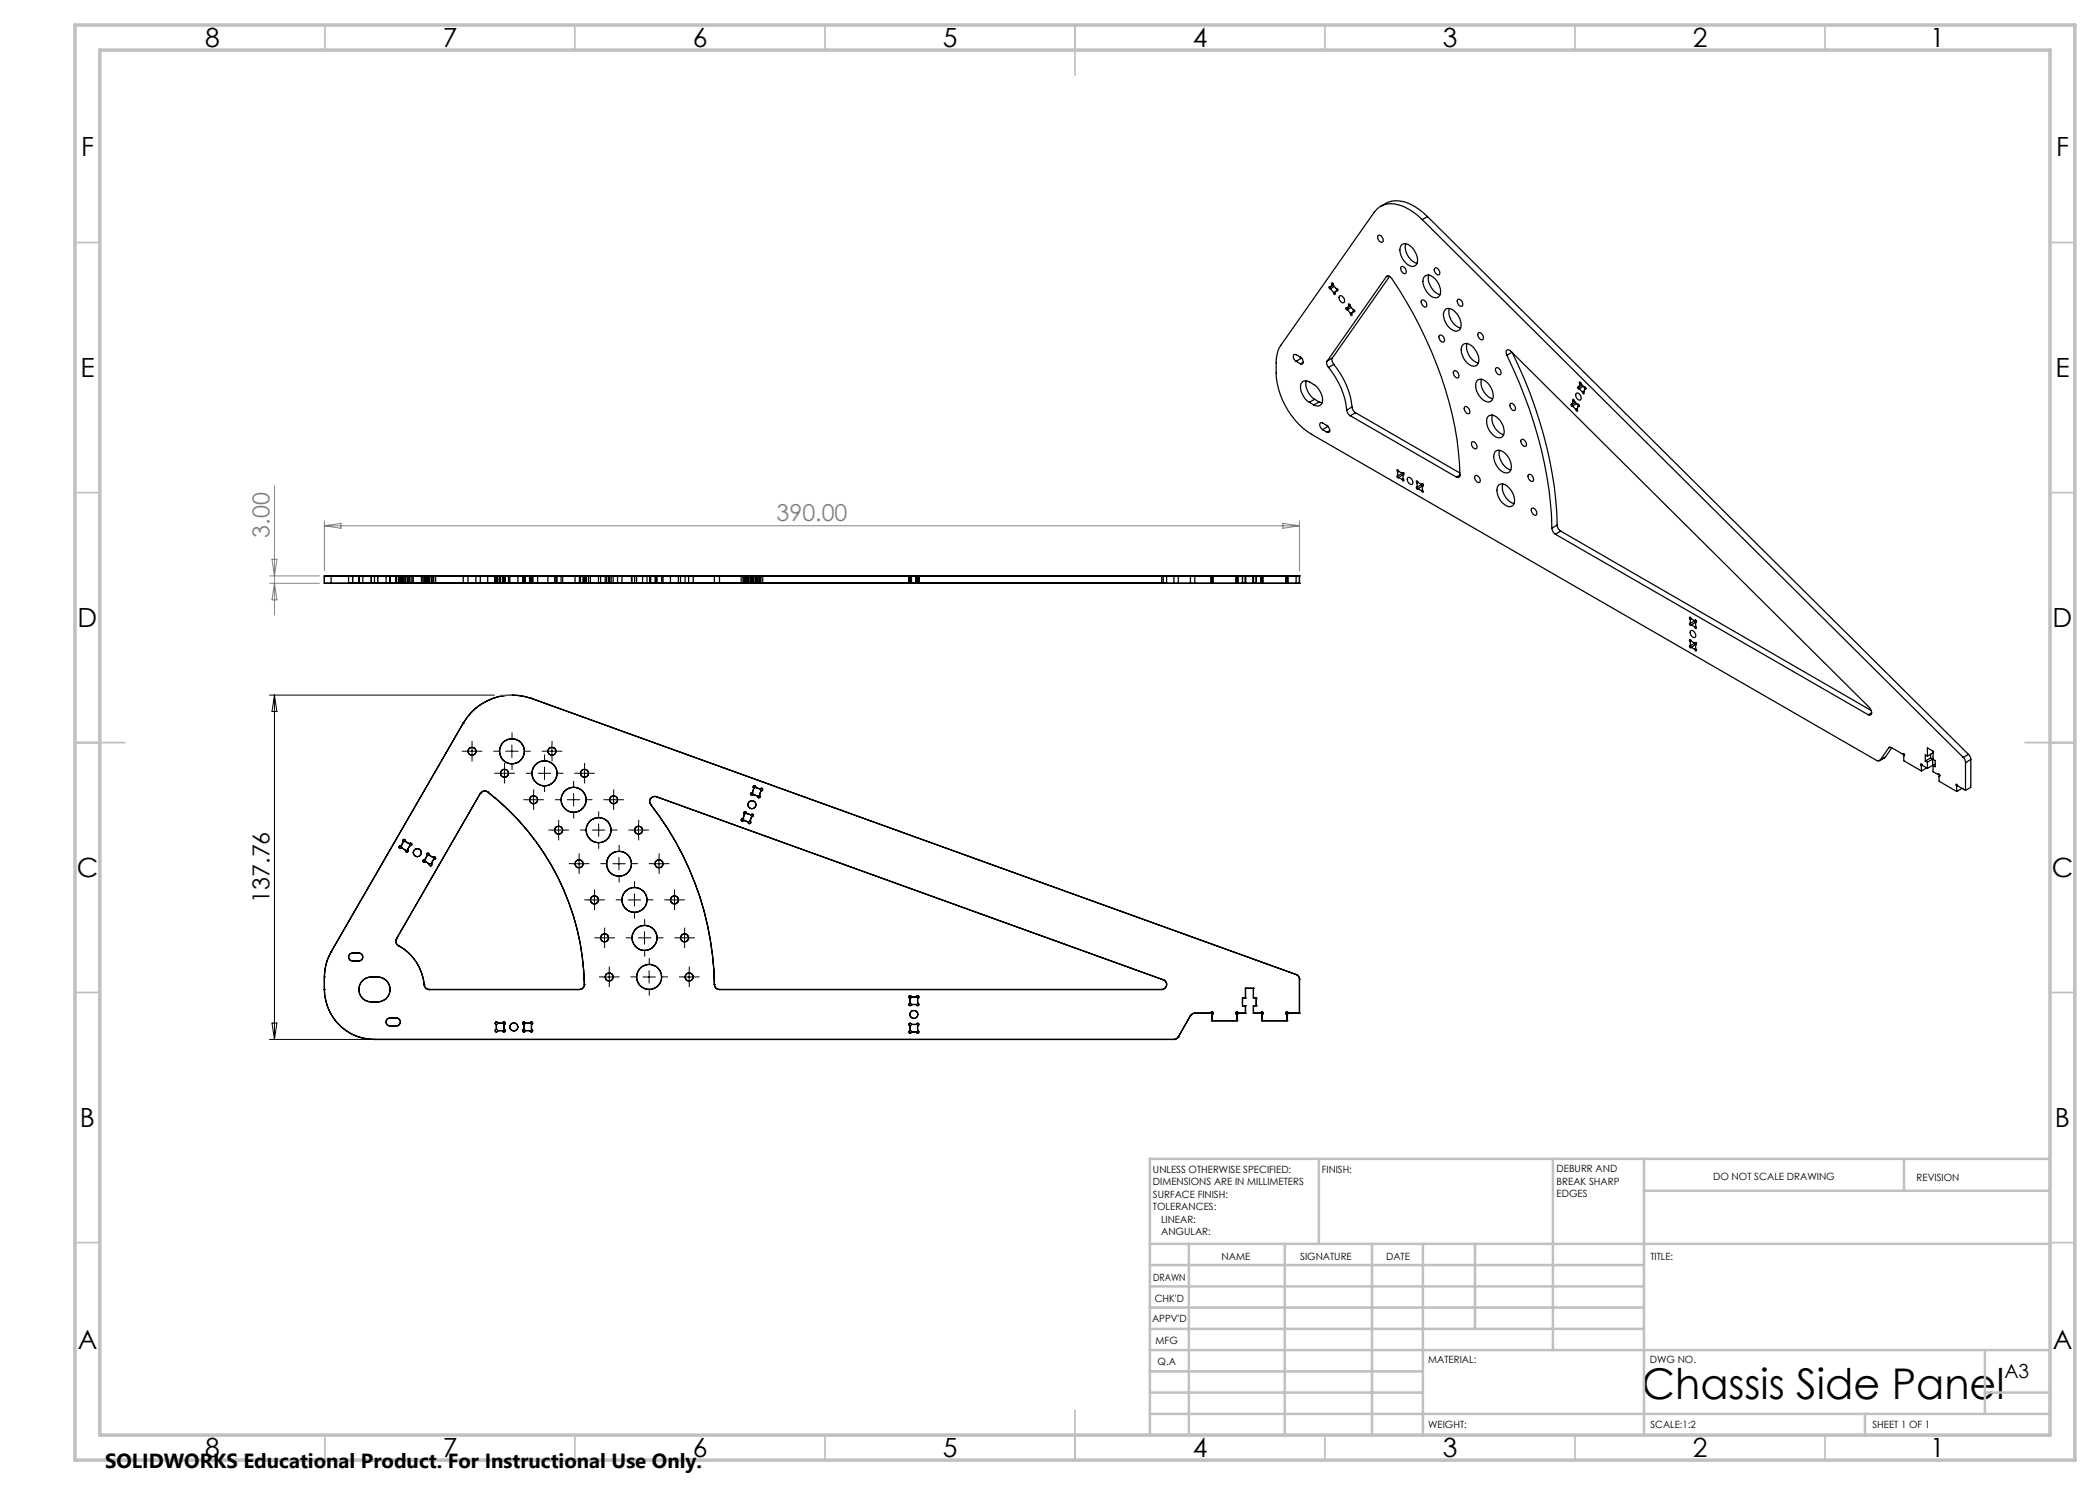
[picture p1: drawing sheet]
<svg xmlns="http://www.w3.org/2000/svg" width="420mm" height="297mm" viewBox="0 0 420 297" stroke-linecap="round" stroke-linejoin="round" font-family="sans-serif">
<g fill="none" stroke="#000" stroke-width=".25">
<path d="M266 57.4l-.1-.1a.25 .25 0 0 0-.1 .3 .25 .25 0 0 0 .3 .1M266.1 57.7l.6 .8M266.4 56.9l-.1-.2a.24 .24 0 0 1 .3 0 .24 .24 0 0 1 0 .3l.7 .7M266.4 56.9l-.4 .5M266.6 56.8l-.2 .1M266.7 57l-.7 .4M266.9 57.3l-.8 .4M267.2 58.2l-.5 .3M267.3 57.7a.25 .25 0 0 1 .3 .2 .25 .25 0 0 1-.1 .3l-.2-.1M267.3 58.1l-.3 .5v.3a.24 .24 0 0 1-.2-.1 .24 .24 0 0 1-.1-.3M267.3 57.7h.1M267.5 57.9l-.2 .2"/>
<path d="M268 59.2a.92 .92 0 0 1 .8 1.3 .92 .92 0 0 1-.8-1.3zM275.6 47.2l.1-.1a.92 .92 0 0 1 .8 1.3 .96 .96 0 0 1-.9-1.2zM276.1 41.3a5.6 5.6 0 0 1 6.7-.1l2.7 2.1M277.3 55.3a.7 .7 0 0 1 1 .4 78.8 78.8 0 0 1 13.4 34.6l.3 4.7M277.3 55.3l-11.9 16.9M277.5 55.2l-.2 .1M277.9 55.3l-11.4 16.3M280.3 53.3a.93 .93 0 0 1 .8 1.4 .93 .93 0 0 1-.8-1.4zM280.4 48.9a1.88 1.88 0 0 1 2.4 1 3 3 0 0 1 .5 3 1.35 1.35 0 0 1-2.2-.3 3.3 3.3 0 0 1-.9-3.4zM281.1 48.8a3.5 3.5 0 0 0 2.3 3.9M284.4 43.9a8.6 8.6 0 0 0-7-3.1 3.9 3.9 0 0 0-2.6 1.6l-18.6 26.6a6.1 6.1 0 0 0-1 3.6 15.7 15.7 0 0 0 7.1 14.3l113.1 65.2 .3 .1 .3-.1M284.4 43.9l108.2 107.6"/>
<path d="M284.8 55.4a1.14 1.14 0 0 1 1.8 0 3.4 3.4 0 0 1 1.3 3.7 1.35 1.35 0 0 1-2.2-.3l-.3-.4a2.84 2.84 0 0 1-.6-3zM285.5 43.3l-1.1 .6M285.5 43.3l108.2 107.6M285.8 55a3.6 3.6 0 0 0 2.2 3.9M287 53.6a.92 .92 0 0 1 .8 1.4 .92 .92 0 0 1-.8-1.4zM291.6 59.9a.92 .92 0 0 1 .8 1.3 .92 .92 0 0 1-.8-1.3zM259.2 72.2a.97 .97 0 0 1-.4-1.3 1.86 1.86 0 0 1 1.5 .7l.2 .3a.6 .6 0 0 1-.2 .9h-.2M259.2 72.2l.9 .6M260 71.4l.3 .2M260.3 71.6l-1.1 .6M260.3 71.6v.1M260.7 72.4l-.6 .4"/>
<path d="M261.3 76.2a3.6 3.6 0 0 0 1.6 3.7M262.9 79.9l-1 .6M262.9 79.9l.9 .5M265.4 72.2a1.17 1.17 0 0 0 .3 1.3M265.7 73.5a16 16 0 0 1 3.6 8.5M266.5 71.6a1.22 1.22 0 0 0 .3 1.3M266.5 71.6l-1.1 .6M266.8 72.9a16 16 0 0 1 3.6 8.5M266.8 72.9l-1.1 .6M269.4 61.6l-.1-.1a.24 .24 0 0 0-.1 .3 .24 .24 0 0 0 .3 .1M269.5 61.9l.6 .8M269.8 61.1l-.1-.2a.23 .23 0 0 1 .3 0 .23 .23 0 0 1 0 .3l.6 .7"/>
<path d="M269.8 61.1l-.4 .5M270 61l-.2 .1M270.1 61.2l-.7 .4M270.3 61.5l-.8 .4M270.6 62.4l-.5 .3M270.6 61.9h.1a.22 .22 0 0 1 .2 .2 .22 .22 0 0 1-.1 .2h-.1M270.7 62.3l-.4 .5 .1 .3-.2-.1-.1-.3M270.7 61.9h-.1M270.9 62.1l-.2 .2M284.3 60.1l.1-.1a.92 .92 0 0 1 .8 1.4 .96 .96 0 0 1-.9-1.3zM287.9 67a.92 .92 0 0 1 .8 1.4 .92 .92 0 0 1-.8-1.4zM289.1 61.8a1.51 1.51 0 0 1 2 .6 3.3 3.3 0 0 1 .9 3.4 1.14 1.14 0 0 1-1.7 .1 3.3 3.3 0 0 1-1.4-3.8z"/>
<path d="M289.9 61.7a3.4 3.4 0 0 0 2.2 3.9M290.8 74.2a.93 .93 0 0 1 .8 1.4 .93 .93 0 0 1-.8-1.4zM292.7 68.9a1.86 1.86 0 0 1 2.3 1 2.77 2.77 0 0 1 .6 2.9 1.37 1.37 0 0 1-2.2-.3 3.4 3.4 0 0 1-.9-3.4zM293.4 68.7a3.5 3.5 0 0 0 2.3 3.9M295.3 76.3a1.11 1.11 0 0 1 1.8-.1 3.4 3.4 0 0 1 1.3 3.8 1.35 1.35 0 0 1-2.1-.3 3.3 3.3 0 0 1-1-3.4zM295.6 66.7l.1-.2a.94 .94 0 0 1 .8 1.4 .97 .97 0 0 1-.9-1.2zM296.3 75.8a3.4 3.4 0 0 0 2.3 4M299.3 73.6a.92 .92 0 0 1 .8 1.3 .92 .92 0 0 1-.8-1.3zM301.4 71a.73 .73 0 0 1 .1-1l.7 .2 71.9 71.6a.89 .89 0 0 1 0 1.2l-.5-.1M301.4 71a86.5 86.5 0 0 1 8.9 32.1l.1 2.5M302.4 70.4l-1 .6M302.5 70.6a83.9 83.9 0 0 1 8.9 34.4"/>
<path d="M315.3 78.6a.92 .92 0 0 1 .8 1.4 .92 .92 0 0 1-.8-1.4zM315.7 77.4h-.1a.23 .23 0 0 0-.1 .3 .23 .23 0 0 0 .3 0M315.8 77.7l.7 .7M316 76.8l-.1-.4 1 1.1M316 76.8l-.3 .6M316.2 76.7l-.2 .1M316.4 77l-.7 .4M316.7 77.3l-.9 .4M316.8 78.2l-.3 .2M316.9 77.5a.2 .2 0 0 1 .3 0 .2 .2 0 0 1-.2 .3M317 77.8l-.3 .6 .1 .3a.24 .24 0 0 1-.2 0 .24 .24 0 0 1-.1-.3M317 77.4l-.1 .1"/>
<path d="M317.2 77.6l-.2 .2M261.9 80.5a3.6 3.6 0 0 1-1.7-3.7 1.05 1.05 0 0 1 1.7-.4 4 4 0 0 1 2.5 4.2 1.05 1.05 0 0 1-1.7 .4M261.9 80.5l.8 .5M263.8 80.4l.6 .2M263.8 80.4l-1.1 .6M264.5 85.9l-.2-.1a.69 .69 0 0 1-.4-.7 .69 .69 0 0 1 .4-.6l.2 .1a1.89 1.89 0 0 1 1.5 1.5l-.2 .4-.4-.1M264.5 85.9l.9 .5M265.3 85.1l.3 .2M265.6 85.3l-1.1 .6M265.6 85.3l.1 .1M266 86.1l-.6 .3M269.3 82a1.49 1.49 0 0 0 .8 1.1"/>
<path d="M270.1 83.1l21.2 12.3M270.4 81.4a1.48 1.48 0 0 0 .7 1.1M270.4 81.4l-1.1 .6M271.1 82.5l20.9 12.1M271.1 82.5l-1 .6M279.5 95.2h-.1a.25 .25 0 0 0 0 .3 .25 .25 0 0 0 .3 .1v-.1M279.5 94.4v.8M279.7 94.3l-.2-.4-.1 .1 .1 .4M279.7 95.5l.7 .4M279.7 94.3l.7 .3M279.7 94.3l-.2 .1M280.4 94.6a.19 .19 0 0 1 .3 .1 .19 .19 0 0 1-.1 .3"/>
<path d="M280.4 94.6l.2 .4M280.6 95.8l.2 .2-.1 .2-.3-.3M280.6 94.6h.1M280.6 95v.8M280.6 94.6h-.2M280.6 95.8l-.2 .1M280.6 94.6l-1.1 .6M280.8 94.9l-1.1 .6M281.6 95.5a.92 .92 0 0 1 .8 1.4 .92 .92 0 0 1-.8-1.4zM283.4 97.4h-.1a.21 .21 0 0 0 0 .3 .21 .21 0 0 0 .3 0M283.4 96.6v.8M283.6 96.5l-.2-.3h-.1l.1 .4"/>
<path d="M283.6 96.5l.7 .4M283.6 97.7l.7 .4M283.6 96.5l-.2 .1M284.3 96.9l.1-.1a.23 .23 0 0 1 .3 .2 .23 .23 0 0 1-.2 .2M284.3 96.9l.2 .3M284.5 98l.2 .2-.1 .3-.3-.4M284.5 96.8h.1M284.5 97.2v.8M284.5 96.8l-1.1 .6M284.5 98l-.2 .1M284.5 97.2l-.9 .5M284.7 97.1l-.2 .1"/>
<path d="M292 95a.44 .44 0 0 1-.2 .5 .44 .44 0 0 1-.5-.1M292 95l-.7 .4M293 81.3a.95 .95 0 0 1 .8 1.4 .93 .93 0 0 1-.8-1.4zM294.4 88.4a.92 .92 0 0 1 .8 1.3 .92 .92 0 0 1-.8-1.3zM295 95.2l.1-.1a.92 .92 0 0 1 .8 1.4 .96 .96 0 0 1-.9-1.3zM297.5 83.4a1.35 1.35 0 0 1 2.2 .3 3.3 3.3 0 0 1 .9 3.4 1.37 1.37 0 0 1-2.2-.2 3.3 3.3 0 0 1-.9-3.5zM298.5 83a3.5 3.5 0 0 0 2.2 4M299.2 90.2a1.88 1.88 0 0 1 2.3 1 2.65 2.65 0 0 1 .3 3.2 1.86 1.86 0 0 1-2.3-1 3 3 0 0 1-.6-3zM299.8 96.9a1.51 1.51 0 0 1 2 .6 3.3 3.3 0 0 1 .9 3.4 1.14 1.14 0 0 1-1.7 .1 3.3 3.3 0 0 1-1.4-3.8zM299.9 90.1a3.6 3.6 0 0 0 2.3 3.9M300.6 96.8a3.4 3.4 0 0 0 2.2 3.9M302 80.8l.2-.1a.95 .95 0 0 1 .7 1.4 .97 .97 0 0 1-.9-1.3z"/>
<path d="M304.2 88l.1-.1a.92 .92 0 0 1 .8 1.3 .96 .96 0 0 1-.9-1.2zM305.8 94.9a.92 .92 0 0 1 .8 1.4 .92 .92 0 0 1-.8-1.4zM314.4 80.9l-.1-.1a.21 .21 0 0 0-.1 .3 .21 .21 0 0 0 .3 .1M314.5 81.2l.7 .7M314.6 80.3l-.1-.4a.25 .25 0 0 1 .3 .1 .25 .25 0 0 1 .1 .3l.6 .6M314.6 80.3l-.2 .6M314.9 80.1l-.3 .2M315.1 80.5l-.7 .4M315.3 80.7l-.8 .5M315.5 81.7l-.3 .2M315.5 80.9a.22 .22 0 0 1 .3 .1 .22 .22 0 0 1-.1 .3l-.1-.1M315.6 81.2l-.2 .7 .1 .3a.25 .25 0 0 1-.3 0 .25 .25 0 0 1 0-.3"/>
<path d="M315.6 80.9h-.1M315.9 81.1l-.3 .1M64.9 116.7h1.3M64.9 115.2h1.3M64.9 115.2h10v1.5h-10M64.9 116.7h.1M64.9 115.2h.1M64.9 115.2v1.5M66.2 116.7h193.7M66.2 115.2h193.7M66.2 115.2v1.5M69.7 116.7h.8z"/>
<path d="M69.7 115.2h.8zM69.7 115.2v1.5M70.5 115.2v1.5M71.8 116.7h.8zM71.8 115.2h.8zM71.8 115.2v1.5M71.8 116.7h2.5zM71.8 115.2h2.5zM72.6 115.2v1.5M74.3 115.2v1.5M75.5 116.7h2.5zM75.5 115.2h2.5z"/>
<path d="M75.5 115.2v1.5M77.2 116.7h.8zM77.2 115.2h.8zM77.2 115.2v1.5M78 115.2v1.5M79.2 115.2v1.5M79.3 116.7h.8zM79.3 115.2h.8zM79.3 115.2v1.5M79.7 115.2h-.5h.1v1.5h-.1h.5M79.7 116.7h5.1M79.7 115.2h5.1"/>
<path d="M79.7 115.2v1.5M79.8 115.2h.5v1.5h-.5h.4v-1.5zM79.8 115.2v1.5M80.1 115.2v1.5M80.6 115.2h.5v1.5h-.5h.1v-1.5zM80.6 115.2v1.5M81.1 115.2h.5h-.1v1.5h.1h-.5zM81.1 115.2v1.5M81.6 115.2v1.5M81.9 115.2h.5h-.4v1.5h.4h-.5zM82.4 115.2v1.5M82.7 116.7h1.6z"/>
<path d="M82.7 115.2h1.6zM82.7 115.2v1.5M84.3 115.2v1.5M84.6 115.2h.5v1.5h-.5h.3v-1.5zM84.6 115.2v1.5M84.8 115.2h1v1.5h-1M84.8 115.2v1.5M85.3 115.2h.5v1.5h-.5h.1v-1.5zM85.3 115.2v1.5M85.9 115.2h.5h-.1v1.5h.1h-.5zM86.4 115.2v1.5M86.6 115.2h.5h-.4v1.5h.4h-.5z"/>
<path d="M87.1 115.2v1.5M92.6 115.2h13.6v1.5h-13.6zM93.6 116.7h1.6zM93.6 115.2h1.6zM93.6 115.2v1.5M95.2 115.2v1.5M97.5 115.2h-1.4v1.5h1.4M97.5 116.7h19.4M97.5 115.2h19.4M97.5 115.2v1.5M99 115.2v1.5M99.3 116.7h-.3h.5"/>
<path d="M99.3 115.2h-.3h.5M99.3 116.7h.1M99.3 115.2h.1M99.3 115.2v1.5M99.5 115.2v1.5M99.9 116.7h5zM99.9 115.2h5zM99.9 115.2v1.5M100.1 116.7h1.6zM100.1 115.2h1.6zM100.1 115.2v1.5M100.5 116.7h.5h-.2"/>
<path d="M100.5 115.2h.5h-.2M100.5 115.2v1.5M100.8 116.7h.1M100.8 115.2h.1M100.8 115.2v1.5M101 115.2v1.5M101.7 115.2v1.5M102 116.7h1.6zM102 115.2h1.6zM102 115.2v1.5M103.6 115.2v1.5M104.5 115.2v1.5"/>
<path d="M104.8 116.7h-.3h.5M104.8 115.2h-.3h.5M104.8 116.7h.1M104.8 115.2h.1M104.8 115.2v1.5M104.9 115.2v1.5M105 115.2v1.5M105.9 116.7h1.6zM105.9 115.2h1.6zM105.9 115.2v1.5M106 116.7h.5h-.2M106 115.2h.5h-.2"/>
<path d="M106 115.2v1.5M106.3 116.7h.1M106.3 115.2h.1M106.3 115.2v1.5M106.4 116.7h5zM106.4 115.2h5zM106.4 115.2v1.5M106.5 115.2v1.5M107.5 115.2v1.5M109.6 116.7h1.6zM109.6 115.2h1.6zM109.6 115.2v1.5"/>
<path d="M110.9 116.7h1.6zM110.9 115.2h1.6zM110.9 115.2v1.5M111.2 115.2v1.5M111.4 115.2v1.5M112.2 116.7h5zM112.2 115.2h5zM112.2 115.2v1.5M112.5 115.2v1.5M115 116.7h1.6zM115 115.2h1.6zM115 115.2v1.5"/>
<path d="M116.1 116.7h1.6zM116.1 115.2h1.6zM116.1 115.2v1.5M116.6 115.2v1.5M116.9 115.2h-1v1.5h1M116.9 115.2v1.5M117.2 116.7h5zM117.2 115.2h5zM117.2 115.2v1.5M117.7 115.2v1.5M118.1 116.7h1.6zM118.1 115.2h1.6z"/>
<path d="M118.1 115.2v1.5M119.7 115.2v1.5M120.1 116.7h1.6zM120.1 115.2h1.6zM120.1 115.2v1.5M121 116.7h1.6zM121 115.2h1.6zM121 115.2v1.5M121.3 116.7h5zM121.3 115.2h5zM121.3 115.2v1.5M121.7 115.2v1.5"/>
<path d="M121.9 116.7h1.6zM121.9 115.2h1.6zM121.9 115.2v1.5M122.2 115.2v1.5M122.6 115.2v1.5M123.5 115.2v1.5M124.4 116.7h5zM124.4 115.2h5zM124.4 115.2v1.5M126.3 115.2v1.5M126.4 116.7h5zM126.4 115.2h5z"/>
<path d="M126.4 115.2v1.5M126.9 116.7h1.6zM126.9 115.2h1.6zM126.9 115.2v1.5M127.3 116.7h5zM127.3 115.2h5zM127.3 115.2v1.5M128.5 115.2v1.5M129.4 115.2v1.5M129.9 115.2v1.5M130.1 115.2h-.2h1.4v1.5h-1.4h.2M130.1 116.7h12.8"/>
<path d="M130.1 115.2h12.8M130.1 115.2v1.5M131 116.7h1.6zM131 115.2h1.6zM131 115.2v1.5M131.4 115.2v1.5M132.3 115.2v1.5M132.6 115.2v1.5M134.1 116.7h1.6zM134.1 115.2h1.6zM134.1 115.2v1.5M135.7 115.2v1.5"/>
<path d="M136.1 116.7h1.6zM136.1 115.2h1.6zM136.1 115.2v1.5M137 116.7h1.6zM137 115.2h1.6zM137 115.2v1.5M137.7 115.2v1.5M138.6 115.2v1.5M142.9 115.2h1v1.5h-1M142.9 115.2v1.5M148.2 115.2h.5v1.5h-.5h.4v-1.5zM148.2 115.2v1.5"/>
<path d="M148.8 115.2h.5v1.5h-.5h.1v-1.5zM149.6 116.7h1.6zM149.6 115.2h1.6zM149.6 115.2v1.5M149.6 115.2h.5h-.1v1.5h.1h-.5zM150.1 115.2h.5v1.5h-.5h.4v-1.5zM150.1 115.2v1.5M150.2 115.2h.5h-.4v1.5h.4h-.5zM150.6 115.2h.5v1.5h-.5h.2v-1.5zM150.6 115.2v1.5M151.1 115.2v1.5M151.2 115.2v1.5"/>
<path d="M151.5 115.2h.5h-.1v1.5h.1h-.5zM151.5 115.2v1.5M152 115.2v1.5M152 115.2h.5h-.3v1.5h.3h-.5zM152.5 115.2v1.5M181.8 115.2v1.5M182 116.7h1.6zM182 115.2h1.6zM182 115.2v1.5M182 116.7h-.2h.5M182 115.2h-.2h.5M182 116.7h.1"/>
<path d="M182 115.2h.1M182.3 115.2v1.5M183.3 116.7h.5h-.3M183.3 115.2h.5h-.3M183.3 115.2v1.5M183.5 116.7h.1M183.5 115.2h.1M183.5 115.2v1.5M183.6 115.2v1.5M183.8 115.2v1.5M232.3 115.2h1h-.6v1.5h.6h-1zM233.3 115.2v1.5"/>
<path d="M234.8 115.2h.9v1.5h-.9zM238.1 115.2h.9v1.5h-.9zM242.4 115.2h.2h-.5v1.5h.5h-.2M242.4 116.7h.1M242.4 115.2h.1M242.4 115.2v1.5M242.6 115.2v1.5M247.2 115.2v1.5M247.4 115.2h-.2h.4v1.5h-.4h.2M247.4 116.7h.1M247.4 115.2h.1M247.4 115.2v1.5"/>
<path d="M248.5 116.7h.1M248.5 115.2h.1M248.5 115.2v1.5M249.1 116.7h.1M249.1 115.2h.1M249.1 115.2v1.5M250.7 116.7h.1M250.7 115.2h.1M250.7 115.2v1.5M251.2 116.7h.1M251.2 115.2h.1M251.2 115.2v1.5"/>
<path d="M252.4 115.2h.2h-.5v1.5h.5h-.2M252.4 116.7h.1M252.4 115.2h.1M252.4 115.2v1.5M252.6 115.2v1.5M257.1 115.2v1.5M257.4 115.2h-.3h.5v1.5h-.5h.3M257.4 116.7h.1M257.4 115.2h.1M257.4 115.2v1.5M259.9 115.2h-.7v1.5h.7M259.9 116.7h.1"/>
<path d="M259.9 115.2h.1M259.9 115.2v1.5M306.3 101.8l.1-.2a.94 .94 0 0 1 .8 1.4 .97 .97 0 0 1-.9-1.2zM310.4 105.6a1.6 1.6 0 0 0 .7 1.3M311.1 106.9l62.5 36M311.4 105a1.47 1.47 0 0 0 .7 1.2M311.4 105l-1 .6M312.1 106.2l-1 .7M312.1 106.2l62.1 35.9M106.2 139.7a11.3 11.3 0 0 0-13.6 4.9M106.2 139.7h.1M106.2 139.7l153 55.2"/>
<path d="M338.1 124.7l-.1-.1a.22 .22 0 0 0-.1 .3 .22 .22 0 0 0 .3 .1M338.1 129.1h-.1a.22 .22 0 0 0-.1 .3 .22 .22 0 0 0 .3 .1M338.1 123.9v.8M338.1 128.3v.8M338.2 126.1a.92 .92 0 0 1 .8 1.4 .92 .92 0 0 1-.8-1.4zM338.2 123.8l-.2-.4-.1 .2 .2 .3M338.2 128.2l-.3-.3v.2l.2 .2M338.2 123.8l.7 .3M338.2 125l.7 .4M338.2 129.5l.7 .4M338.2 128.2l.7 .5M338.2 123.8l-.1 .1"/>
<path d="M338.2 128.2l-.1 .1M338.9 124.1a.21 .21 0 0 1 .3 .1 .21 .21 0 0 1-.1 .3M338.9 128.7v-.1a.2 .2 0 0 1 .3 .1 .2 .2 0 0 1-.1 .2M338.9 124.1l.2 .4M338.9 128.7l.2 .2M339.1 125.3a.21 .21 0 0 1 .2 .2 .21 .21 0 0 1-.2 .2l-.2-.3M339.1 129.8l.2 .2-.1 .2-.3-.3M339.1 128.5h.1M339.1 124v.1M339.1 124.5v.8M339.1 128.9v.9M339.1 124l-.2 .1"/>
<path d="M339.1 125.3l-.2 .1M339.1 124.1l-1 .6M339.1 128.5l-.2 .2M339.1 129.8l-.2 .1M339.1 128.5l-1 .6M339.3 124.4l-1.1 .6M339.3 128.8l-1.1 .7M92.6 144.6h.1M92.6 144.6l-26.4 45.8M96.1 158.7h.1M96.1 158.7l-16.8 29M97.5 158.4a1.05 1.05 0 0 0-1.4 .3"/>
<path d="M97.5 158.4a49.9 49.9 0 0 1 19.4 38.5M97.5 158.4h.1M131.3 159.3a.99 .99 0 0 0-1.2 .4 .99 .99 0 0 0 0 1.2M131.3 159.3h.1M131.3 159.3l101.4 36.7M150.5 158.6a.26 .26 0 0 0-.4 .1 .26 .26 0 0 0 .2 .3 .26 .26 0 0 0 .3-.1M150.5 158.6h.1M150.6 158.9h.1M150.6 158.9l1 .3M150.8 157.6h.1M150.8 157.6l-.3 1M151.1 157.5a.24 .24 0 0 0-.1-.3 .24 .24 0 0 0-.4 .1 .24 .24 0 0 0 .2 .3"/>
<path d="M151.1 157.5a.25 .25 0 0 0-.1-.3 .25 .25 0 0 0-.4 .1 .25 .25 0 0 0 .2 .3M151.1 157.5h.1M151.1 157.5l.9 .3M151.6 159.2h.1M151.9 159.1a.24 .24 0 0 1 .1 .3 .24 .24 0 0 1-.3 .1 .24 .24 0 0 1-.1-.3M151.9 159.1h.1M152 157.8a.25 .25 0 0 1 .4-.1 .25 .25 0 0 1 .1 .3 .25 .25 0 0 1-.3 .1M152 157.8h.1M152.2 158.1h.1M152.2 158.1l-.3 1M374.3 142.6l-.7 .3M377 151.4l-1.2 .7"/>
<path d="M377 151.4l-1 .7M377.7 149.6l.3-.2 .3 .1 2.3 1.3M377.7 149.6l-1.7 2.5M378 149.4l-.3 .2M378.4 149.6l-1.4 1.8M380.6 150.8a.2 .2 0 0 1 .2 .1 .2 .2 0 0 1 0 .2M380.8 151.1v1l3.5 2.1M380.8 150.7l-.2 .1M380.9 151l-.1 .1M384.3 153.2v1M384.5 153.1l-.4-.4v.4l.2 .1M384.5 153.1l1 .6"/>
<path d="M384.5 153.1l-.2 .1M385.1 152.2l.4 .2M385.3 153.6h.1M385.3 153.6l-1 .6M385.5 151.2v-1.6l1.1 .6v1.7l.4 .2v1.2l-.4-.2M385.5 152.4v1.3M385.5 151.2l-.4-.2v1.2M386.1 151.6l.4 .2M386.1 151.6l-1 .6M386.1 150.8v.8M386.5 150.2v.4l-1 .6M386.5 151.8v1.3l-1 .6"/>
<path d="M386.5 151.8l-1 .6M386.6 153.1v1.2l1 .6M387 152.9l-.4 .2M387.6 154.9a.19 .19 0 0 1 .3 0 .19 .19 0 0 1-.1 .3M387.8 155.2v1l3.5 2.1M387.8 154.8l-.2 .1M388 155.1l-.2 .1M391.3 157.3v1M391.5 157.2l-.2-.4a.21 .21 0 0 0-.2 .3 .21 .21 0 0 0 .2 .2M391.5 157.2l1.6 .9M391.5 157.2l-.2 .1M392.4 157.7h.1"/>
<path d="M392.4 157.7l-1.1 .6M392.6 151.5l.4 .5 .1 .5M393.1 152.5v5.6M393.7 150.9l.4 .5 .1 .5M393.7 150.9l-1.1 .6M394.2 151.9l-1.1 .6M394.2 151.9v5.6l-1.1 .6M80.2 169.2a.26 .26 0 0 0-.4 .1 .26 .26 0 0 0 .1 .4 .26 .26 0 0 0 .4-.2M80.2 169.2a.25 .25 0 0 0-.3 .1 .25 .25 0 0 0 .1 .4 .25 .25 0 0 0 .3-.2M80.2 169.2h.1M80.3 169.5h.1M80.3 169.5l.8 .6"/>
<path d="M80.7 168.3h.1M80.7 168.3l-.5 .9M81 168.3a.25 .25 0 0 0 0-.4 .25 .25 0 0 0-.4 .1 .25 .25 0 0 0 .1 .3M81 168.3h.1M81 168.3l.9 .5M81.1 170.1h.1M81.5 170a.25 .25 0 0 1 .1 .3 .25 .25 0 0 1-.4 .1 .25 .25 0 0 1-.1-.3M81.5 170h.1M81.9 168.8a.25 .25 0 0 1 .3-.2 .25 .25 0 0 1 .1 .4 .25 .25 0 0 1-.3 .1M81.9 168.8h.1M82 169.1h.1M82 169.1l-.5 .9"/>
<path d="M84.9 172a.26 .26 0 0 0-.3 .1 .26 .26 0 0 0 .1 .3 .26 .26 0 0 0 .4-.1M84.9 172h.1M85.1 172.3h.1M85.1 172.3l.8 .5M85.4 171.1h.1M85.4 171.1l-.5 .9M85.8 171a.26 .26 0 0 0-.1-.3 .26 .26 0 0 0-.3 0 .26 .26 0 0 0 0 .4M85.8 171h.1M85.8 171l.8 .5M85.9 172.8h.1M86.3 172.7a.25 .25 0 0 1 0 .4 .25 .25 0 0 1-.3 .1 .25 .25 0 0 1-.1-.4M86.3 172.7h.1"/>
<path d="M86.6 171.5a.25 .25 0 0 1 .4-.1 .25 .25 0 0 1 .1 .3 .25 .25 0 0 1-.4 .1M86.6 171.5h.1M86.7 171.8h.1M86.7 171.8l-.4 .9M130.1 160.9a60.1 60.1 0 0 1 12.8 36M130.1 160.9h.1M148.6 163.8a.26 .26 0 0 0-.3 .1 .26 .26 0 0 0 .1 .3 .26 .26 0 0 0 .3-.1M148.6 163.8a.25 .25 0 0 0-.3 .1 .25 .25 0 0 0 .1 .3 .25 .25 0 0 0 .3-.1M148.6 163.8h.1M148.7 164.1h.1M148.7 164.1l1 .3M148.9 162.8h.1"/>
<path d="M148.9 162.8l-.3 1M149.2 162.7a.25 .25 0 0 0-.1-.4 .25 .25 0 0 0-.3 .2 .25 .25 0 0 0 .1 .3M149.2 162.7h.1M149.2 162.7l1 .3M149.7 164.4h.1M150 164.2a.25 .25 0 0 1 .1 .4 .25 .25 0 0 1-.3 .1 .25 .25 0 0 1-.1-.3M150 164.2h.1M150.2 163a.25 .25 0 0 1 .3-.2 .25 .25 0 0 1 .1 .4 .25 .25 0 0 1-.3 .1M150.2 163h.1M150.3 163.3h.1M150.3 163.3l-.3 .9M64.9 197.9a10 10 0 0 0 10 10"/>
<path d="M64.9 195.4h.1M64.9 197.9h.1M64.9 195.4v2.5M66.2 190.4a10.2 10.2 0 0 0-1.3 5M66.2 190.4h.1M70.5 190.6a.79 .79 0 0 0-.8 .8 .79 .79 0 0 0 .8 .8M70.5 192.2h.1M70.5 190.6h.1M70.5 192.2h1.3M70.5 190.6h1.3M71.8 190.6a.79 .79 0 0 1 .8 .8 .79 .79 0 0 1-.8 .8M71.8 192.2h.1"/>
<path d="M71.8 190.6h.1M74.3 195.4a2.5 2.5 0 0 0-2.5 2.5 2.5 2.5 0 0 0 2.5 2.5M74.3 195.4h.1M74.3 195.4h1.2M75.5 195.4a2.5 2.5 0 0 1 2.5 2.5 2.5 2.5 0 0 1-2.5 2.5M75.5 195.4h.1M79.3 187.7a.97 .97 0 0 0 .4 1.4M79.3 187.7h.1M79.7 189.1a9.9 9.9 0 0 1 5.1 7.9M79.7 189.1h.1M84.8 197a1.04 1.04 0 0 0 1 .9M84.8 197h.1"/>
<path d="M85.8 197.9h.1M85.8 197.9h30.1M115.9 197.9h.1M116.9 196.9a1.02 1.02 0 0 1-1 1M116.9 196.9h.1M142.9 196.9a1.02 1.02 0 0 0 1 1M142.9 196.9h.1M143.9 197.9h.1M143.9 197.9h88.4M182 199.6h.1M182 199.6v1.1M182.3 199.4a.25 .25 0 0 0-.3-.3 .25 .25 0 0 0-.2 .3 .25 .25 0 0 0 .2 .2"/>
<path d="M182.3 199.4h.1M182.3 199.4h1M183.3 199.4a.25 .25 0 0 1 .2-.3 .25 .25 0 0 1 .3 .3 .25 .25 0 0 1-.3 .2M183.3 199.4h.1M183.5 199.6h.1M183.5 199.6v1.1M232.3 197.9h.1M232.7 196a1 1 0 0 1 .6 1.1 1 1 0 0 1-1 .8M232.7 196h.1M248.5 199.6h.1M248.5 199.6v1.6M248.5 199.6h.6"/>
<path d="M249.1 199.6h.1M249.1 197.7h.1M249.1 197.7v1.9M249.1 197.7h1.6M250.7 197.7h.1M250.7 199.6h.1M250.7 199.6h.5M250.7 197.7v1.9M251.2 199.6h.1M251.2 199.6v1.6M259.2 194.9a.94 .94 0 0 1 .7 1M259.2 194.9h.1"/>
<path d="M259.9 195.9h.1M259.9 195.9v6.7M74.3 200.4h.1M74.3 200.4h1.2M74.9 207.9h.1M74.9 207.9h159.9M75.5 200.4h.1M78 203.6a.79 .79 0 0 0-.8 .8 .79 .79 0 0 0 .8 .8M78 205.2h.1M78 203.6h.1M78 205.2h1.3M78 203.6h1.3"/>
<path d="M79.3 203.6a.79 .79 0 0 1 .8 .8 .79 .79 0 0 1-.8 .8M79.3 205.2h.1M79.3 203.6h.1M99.3 205.9a.26 .26 0 0 0-.3 .2 .26 .26 0 0 0 .3 .3 .26 .26 0 0 0 .2-.3M99.3 204.9h.1M99.3 205.9h.1M99.3 204.9v1M99.5 204.6a.25 .25 0 0 0-.2-.2 .25 .25 0 0 0-.3 .2 .25 .25 0 0 0 .3 .3M99.5 204.6h.1M99.5 206.1h.1M99.5 206.1h1M99.5 204.6h1"/>
<path d="M100.5 204.6a.25 .25 0 0 1 .3-.2 .25 .25 0 0 1 .2 .2 .25 .25 0 0 1-.2 .3M100.5 204.6h.1M100.5 206.1h.1M100.8 205.9a.26 .26 0 0 1 .3 .2 .26 .26 0 0 1-.3 .3 .26 .26 0 0 1-.3-.3M100.8 204.9h.1M100.8 205.9h.1M100.8 204.9v1M104.8 205.9a.26 .26 0 0 0-.3 .2 .26 .26 0 0 0 .3 .3 .26 .26 0 0 0 .2-.3M104.8 204.9h.1M104.8 205.9h.1M104.8 204.9v1M105 204.6a.25 .25 0 0 0-.2-.2 .25 .25 0 0 0-.3 .2 .25 .25 0 0 0 .3 .3"/>
<path d="M105 204.6h.1M105 206.1h.1M105 206.1h1M105 204.6h1M106 204.6a.25 .25 0 0 1 .3-.2 .25 .25 0 0 1 .2 .2 .25 .25 0 0 1-.2 .3M106 206.1h.1M106 204.6h.1M106.3 205.9a.26 .26 0 0 1 .3 .2 .26 .26 0 0 1-.3 .3 .26 .26 0 0 1-.3-.3M106.3 205.9h.1M106.3 204.9h.1M106.3 204.9v1M182 206.1a.26 .26 0 0 0-.2 .3 .26 .26 0 0 0 .2 .2 .26 .26 0 0 0 .3-.2"/>
<path d="M182 200.7a.25 .25 0 0 0-.2 .2 .25 .25 0 0 0 .2 .3 .25 .25 0 0 0 .3-.3M182 205.1h.1M182 206.1h.1M182 200.7h.1M182 205.1v1M182.3 204.9a.25 .25 0 0 0-.3-.3 .25 .25 0 0 0-.2 .3 .25 .25 0 0 0 .2 .2M182.3 204.9h.1M182.3 206.4h.1M182.3 200.9h.1M182.3 200.9h1M182.3 206.4h1M182.3 204.9h1"/>
<path d="M183.3 204.9a.25 .25 0 0 1 .2-.3 .25 .25 0 0 1 .3 .3 .25 .25 0 0 1-.3 .2M183.3 204.9h.1M183.3 206.4h.1M183.3 200.9h.1M183.5 206.1a.25 .25 0 0 1 .3 .3 .25 .25 0 0 1-.3 .2 .25 .25 0 0 1-.2-.2M183.5 200.7a.25 .25 0 0 1 .3 .2 .25 .25 0 0 1-.3 .3 .25 .25 0 0 1-.2-.3M183.5 205.1h.1M183.5 206.1h.1M183.5 200.7h.1M183.5 205.1v1M234.8 207.9h.1M235.7 207.4l-.5 .4-.4 .1"/>
<path d="M235.7 207.4h.1M238.1 203.1h.1M238.1 203.1l-2.4 4.3M239 202.6l-.4 .1-.5 .4M239 202.6h.1M239 202.6h3.1M242.1 202.6a.25 .25 0 0 1 .3-.2 .25 .25 0 0 1 .2 .2 .25 .25 0 0 1-.2 .3M242.1 202.6h.1M242.4 204.1h.1M242.4 202.9h.1M242.4 202.9v1.2M242.4 204.1h5"/>
<path d="M247.4 204.1h.1M247.4 202.9h.1M247.4 202.9v1.2M247.6 202.6a.25 .25 0 0 0-.2-.2 .25 .25 0 0 0-.2 .2 .25 .25 0 0 0 .2 .3M247.6 202.6h.1M247.6 202.6h1.5M248.5 201.2h.1M248.5 201.2h.6M249.1 202.6h.1M249.1 201.2h.1M249.1 201.2v1.4M250.7 201.2h.1"/>
<path d="M250.7 202.6h.1M250.7 202.6h1.4M250.7 201.2h.5M250.7 201.2v1.4M251.2 201.2h.1M252.1 202.6a.25 .25 0 0 1 .3-.2 .25 .25 0 0 1 .2 .2 .25 .25 0 0 1-.2 .3M252.1 202.6h.1M252.4 204.1h.1M252.4 202.9h.1M252.4 204.1h5M252.4 202.9v1.2M257.4 204.1h.1"/>
<path d="M257.4 202.9h.1M257.4 202.9v1.2M257.6 202.6a.25 .25 0 0 0-.2-.2 .25 .25 0 0 0-.3 .2 .25 .25 0 0 0 .3 .3M257.6 202.6h.1M257.6 202.6h2.3M259.9 202.6h.1"/>
<circle cx="94.4" cy="150.3" r=".79"/>
<circle cx="94.4" cy="150.3" r=".78"/>
<circle cx="100.9" cy="154.7" r=".8"/>
<circle cx="100.9" cy="154.6" r=".79"/>
<circle cx="102.4" cy="150.3" r="2.5"/>
<circle cx="106.7" cy="160" r=".8"/>
<circle cx="108.9" cy="154.7" r="2.5"/>
<circle cx="110.4" cy="150.3" r=".8"/>
<circle cx="114.7" cy="160" r="2.5"/>
<circle cx="116.9" cy="154.6" r=".79"/>
<circle cx="116.9" cy="154.7" r=".8"/>
<circle cx="122.7" cy="160" r=".79"/>
<circle cx="122.7" cy="160" r=".78"/>
<circle cx="83.5" cy="170.5" r=".81"/>
<circle cx="111.7" cy="166" r=".8"/>
<circle cx="115.8" cy="172.7" r=".79"/>
<circle cx="115.8" cy="172.8" r=".8"/>
<circle cx="118.9" cy="180" r=".81"/>
<circle cx="119.7" cy="166" r="2.51"/>
<circle cx="119.7" cy="166" r="2.5"/>
<circle cx="123.8" cy="172.8" r="2.49"/>
<circle cx="126.9" cy="180" r="2.49"/>
<circle cx="127.7" cy="166" r=".78"/>
<circle cx="127.7" cy="166" r=".79"/>
<circle cx="131.8" cy="172.8" r=".8"/>
<circle cx="131.8" cy="172.7" r=".79"/>
<circle cx="134.9" cy="180" r=".79"/>
<circle cx="134.9" cy="180" r=".8"/>
<circle cx="150.4" cy="160.9" r=".81"/>
<circle cx="120.9" cy="187.6" r=".8"/>
<circle cx="121.8" cy="195.4" r=".8"/>
<circle cx="128.9" cy="187.6" r="2.5"/>
<circle cx="128.9" cy="187.6" r="2.51"/>
<circle cx="129.8" cy="195.4" r="2.5"/>
<circle cx="129.8" cy="195.4" r="2.49"/>
<circle cx="136.9" cy="187.6" r=".81"/>
<circle cx="137.8" cy="195.4" r=".81"/>
<circle cx="102.8" cy="205.4" r=".8"/>
<circle cx="102.8" cy="205.4" r=".79"/>
<circle cx="182.8" cy="202.9" r=".81"/>
</g>
<g fill="none" stroke="#000" stroke-width=".2" stroke-dasharray="15.2 1.3 1.3 1.3" stroke-linecap="butt">
<path d="M93.2 150.2h-.8M94.4 149v-.8M94.4 151.5v.8M95.7 150.2h.8M99.7 154.7h-.8M99.9 150.2h-1.2M100.9 153.4v-.8M100.9 155.9v.8M102.2 154.7h.8M102.4 147.7v-1.2M102.4 152.7v1.3M104.9 150.2h1.3"/>
<path d="M105.5 159.9h-.8M106.4 154.7h-1.2M106.7 158.7v-.8M108 159.9h.8M108.9 152.2v-1.3M108.9 157.2v1.2M109.2 150.2h-.8M110.4 149v-.8M110.4 151.5v.8M111.4 154.7h1.3M111.7 150.2h.8M112.2 159.9h-1.2"/>
<path d="M114.7 157.4v-1.2M115.7 154.7h-.8M116.9 153.4v-.8M116.9 155.9v.8M117.2 159.9h1.3M118.2 154.7h.8M121.5 159.9h-.8M122.7 158.7v-.8M124 159.9h.8M106.7 161.2v.8M110.5 166h-.8M111.7 164.8v-.8"/>
<path d="M111.7 167.3v.8M113 166h.8M114.6 172.7h-.8M114.7 162.4v1.3M115.8 171.5v-.8M115.8 174v.8M117.1 172.7h.8M117.2 166h-1.2M117.7 180h-.8M118.9 178.7v-.8M119.7 163.5v-1.2M119.7 168.5v1.3"/>
<path d="M120.2 180h.8M121.3 172.7h-1.2M122.2 166h1.3M122.7 161.2v.8M123.8 170.2v-1.2M123.8 175.2v1.3M124.4 180h-1.2M126.3 172.7h1.3M126.5 166h-.8M126.9 177.5v-1.3M127.7 164.8v-.8M127.7 167.3v.8"/>
<path d="M129 166h.8M129.4 180h1.3M130.6 172.7h-.8M131.8 171.5v-.8M131.8 174v.8M133.1 172.7h.8M133.7 180h-.8M134.9 178.7v-.8M136.2 180h.8M118.9 181.2v.8M119.7 187.6h-.8M120.6 195.4h-.8"/>
<path d="M120.9 186.3v-.8M120.9 188.8v.8M121.8 194.1v-.8M121.8 196.6v.8M122.2 187.6h.8M123.1 195.4h.8M126.4 187.6h-1.2M126.9 182.5v1.2M127.3 195.4h-1.2M128.9 185.1v-1.3M128.9 190.1v1.2M129.8 192.9v-1.3"/>
<path d="M129.8 197.9v1.2M131.4 187.6h1.3M132.3 195.4h1.3M134.9 181.2v.8M135.7 187.6h-.8M136.6 195.4h-.8M136.9 186.3v-.8M136.9 188.8v.8M137.8 194.1v-.8M137.8 196.6v.8M138.2 187.6h.8M139.1 195.4h.8"/>
</g>
<path d="M102.4 139h-2.5" fill="none" stroke="#c0c0c0" stroke-width=".2" stroke-dasharray="15.2 1.3 1.3 1.3" stroke-linecap="butt"/>
<g fill="none" stroke="#000" stroke-width=".2">
<path d="M53.9 139h45M54.9 139v68.9M54.9 139l.5 3.3h-1zM93.1 150.2h2.5M94.4 149v2.5M99.7 154.7h2.5M100.9 153.4v2.5M101.1 150.2h2.5M102.4 149v2.5M105.5 159.9h2.4M106.7 158.7v2.5M107.7 154.7h2.4"/>
<path d="M108.9 153.4v2.5M109.1 150.2h2.6M110.4 149v2.5M113.5 159.9h2.5M114.7 158.7v2.5M115.6 154.7h2.5M116.9 153.4v2.5M121.5 159.9h2.5M122.7 158.7v2.5M110.5 166h2.5M111.7 164.8v2.5M114.5 172.8h2.6"/>
<path d="M115.8 171.5v2.5M117.7 180h2.5M118.5 166h2.5M118.9 178.7v2.5M119.7 164.8v2.5M122.6 172.8h2.5M123.8 171.5v2.5M125.6 180h2.5M126.5 166h2.5M126.9 178.7v2.5M127.7 164.8v2.5M130.6 172.8h2.5"/>
<path d="M131.8 171.5v2.5M133.6 180h2.5M134.9 178.7v2.5M119.7 187.6h2.5M120.6 195.4h2.5M120.9 186.3v2.5M121.8 194.1v2.5M127.7 187.6h2.5M128.6 195.4h2.5M128.9 186.3v2.5M129.8 194.1v2.5M135.7 187.6h2.4"/>
<path d="M136.6 195.4h2.5M136.9 186.3v2.5M137.8 194.1v2.5M53.9 207.9h20M54.4 204.6h1l-.5 3.3z"/>
</g>
<path d="M54.9 97.2v25.8M53.9 116.7h10M53.9 115.2h10M54.4 111.9h1l-.5 3.3zM54.9 116.7l.5 3.3h-1zM64.9 104.2v10M64.9 105.2h195M64.9 105.2l3.3-.5v1zM256.6 104.7l3.3 .5-3.3 .5zM259.9 104.2v10" fill="none" stroke="#808080" stroke-width=".2"/>
<g fill="none" stroke="#c0c0c0" stroke-width=".35">
<path d="M65 5v5M115 5v5M165 5v5M215 5v10M265 5v5M315 5v5M365 5v5M15 48.5h5M410 48.5h5M15 98.5h5M410 98.5h5M15 148.5h10"/>
<path d="M405 148.5h10M15 198.5h5M410 198.5h5M15 248.5h5M410 248.5h5M65 287v5M115 287v5M165 287v5M215 282v10M265 287v5M315 287v5M365 287v5"/>
</g>
<g fill="none" stroke="#c0c0c0" stroke-width=".5">
<path d="M263.8 231.8v17M310.6 231.8v38.2M328.8 231.8v55.2M328.8 238.2h81.2M380.8 231.8v6.4M410 231.8h-180v55.2M230 248.8h180M230 257.3h98.8M230 253h98.8M237.8 248.8v38.2M257 248.8v38.2M274.4 248.8v38.2"/>
<path d="M284.6 248.8v38.2M295 248.8v17M230 265.8h98.8M230 261.5h98.8M230 278.5h54.6M230 274.3h54.6M230 270h180M397 278.5h13M397 270v12.8M230 282.8h180M373 282.8v4.2"/>
</g>
<path d="M15 5h400v287h-400zM20 10h390v277h-390z" fill="none" stroke="#c0c0c0" stroke-width=".7"/>
<text font-size="8.5" x="328.3" y="279.7">Chassis Side Panel</text>
<g font-size="5.3">
<text x="41" y="9.5">8</text>
<text x="88.5" y="9.5">7</text>
<text x="138.5" y="9.5">6</text>
<text x="188.5" y="9.5">5</text>
<text x="238.5" y="9.5">4</text>
<text x="288.5" y="9.5">3</text>
<text x="338.5" y="9.5">2</text>
<text x="386" y="9.5">1</text>
<text x="16.2" y="31.2">F</text>
<text x="411.2" y="31.2">F</text>
<text x="16.1" y="75.5">E</text>
<text x="411.1" y="75.5">E</text>
<text x="15.5" y="125.5">D</text>
<text x="410.5" y="125.5">D</text>
<text x="15.4" y="175.5">C</text>
<text x="410.4" y="175.5">C</text>
<text x="16" y="225.5">B</text>
<text x="411" y="225.5">B</text>
<text x="15.5" y="269.7">A</text>
<text x="410.5" y="269.7">A</text>
<text x="41" y="291.5">8</text>
<text x="88.5" y="291.5">7</text>
<text x="138.5" y="291.5">6</text>
<text x="188.5" y="291.5">5</text>
<text x="238.5" y="291.5">4</text>
<text x="288.5" y="291.5">3</text>
<text x="338.5" y="291.5">2</text>
<text x="386" y="291.5">1</text>
</g>
<g font-size="4.7" fill="#808080">
<text x="53.9" y="107.5" transform="rotate(-90 53.9 107.5)">3.00</text>
<text x="155.3" y="104.1">390.00</text>
</g>
<text font-size="4.7" x="53.9" y="180.5" transform="rotate(-90 53.9 180.5)">137.76</text>
<text font-size="4.1" x="21" y="293.7">SOLIDWORKS Educational Product. For Instructional Use Only.</text>
<text font-size="3.9" x="400.9" y="275.5">A3</text>
<g font-size="2">
<text x="230.6" y="234.6">UNLESS OTHERWISE SPECIFIED:</text>
<text x="230.6" y="237.1">DIMENSIONS ARE IN MILLIMETERS</text>
<text x="230.6" y="239.6">SURFACE FINISH:</text>
<text x="264.4" y="234.6">FINISH:</text>
<text x="311.3" y="234.5">DEBURR AND</text>
<text x="311.3" y="237">BREAK SHARP</text>
<text x="311.3" y="239.5">EDGES</text>
<text x="342.6" y="236">DO NOT SCALE DRAWING</text>
<text x="383.3" y="236.2">REVISION</text>
<text x="230.6" y="242.1">TOLERANCES:</text>
<text x="232.2" y="244.6">LINEAR:</text>
<text x="232.2" y="247.1">ANGULAR:</text>
<text x="244.3" y="252">NAME</text>
<text x="260" y="251.9">SIGNATURE</text>
<text x="277.2" y="251.9">DATE</text>
<text x="330.1" y="251.9">TITLE:</text>
<text x="230.6" y="256.1">DRAWN</text>
<text x="230.9" y="260.3">CHK'D</text>
<text x="230.4" y="264.4">APPV'D</text>
<text x="231.1" y="268.8">MFG</text>
<text x="231.5" y="273">Q.A</text>
<text x="285.6" y="272.5">MATERIAL:</text>
<text x="330" y="272.5">DWG NO.</text>
<text x="285.6" y="285.5">WEIGHT:</text>
<text x="330.1" y="285.6">SCALE:1:2</text>
<text x="374.5" y="285.6">SHEET 1 OF 1</text>
</g>
</svg>
